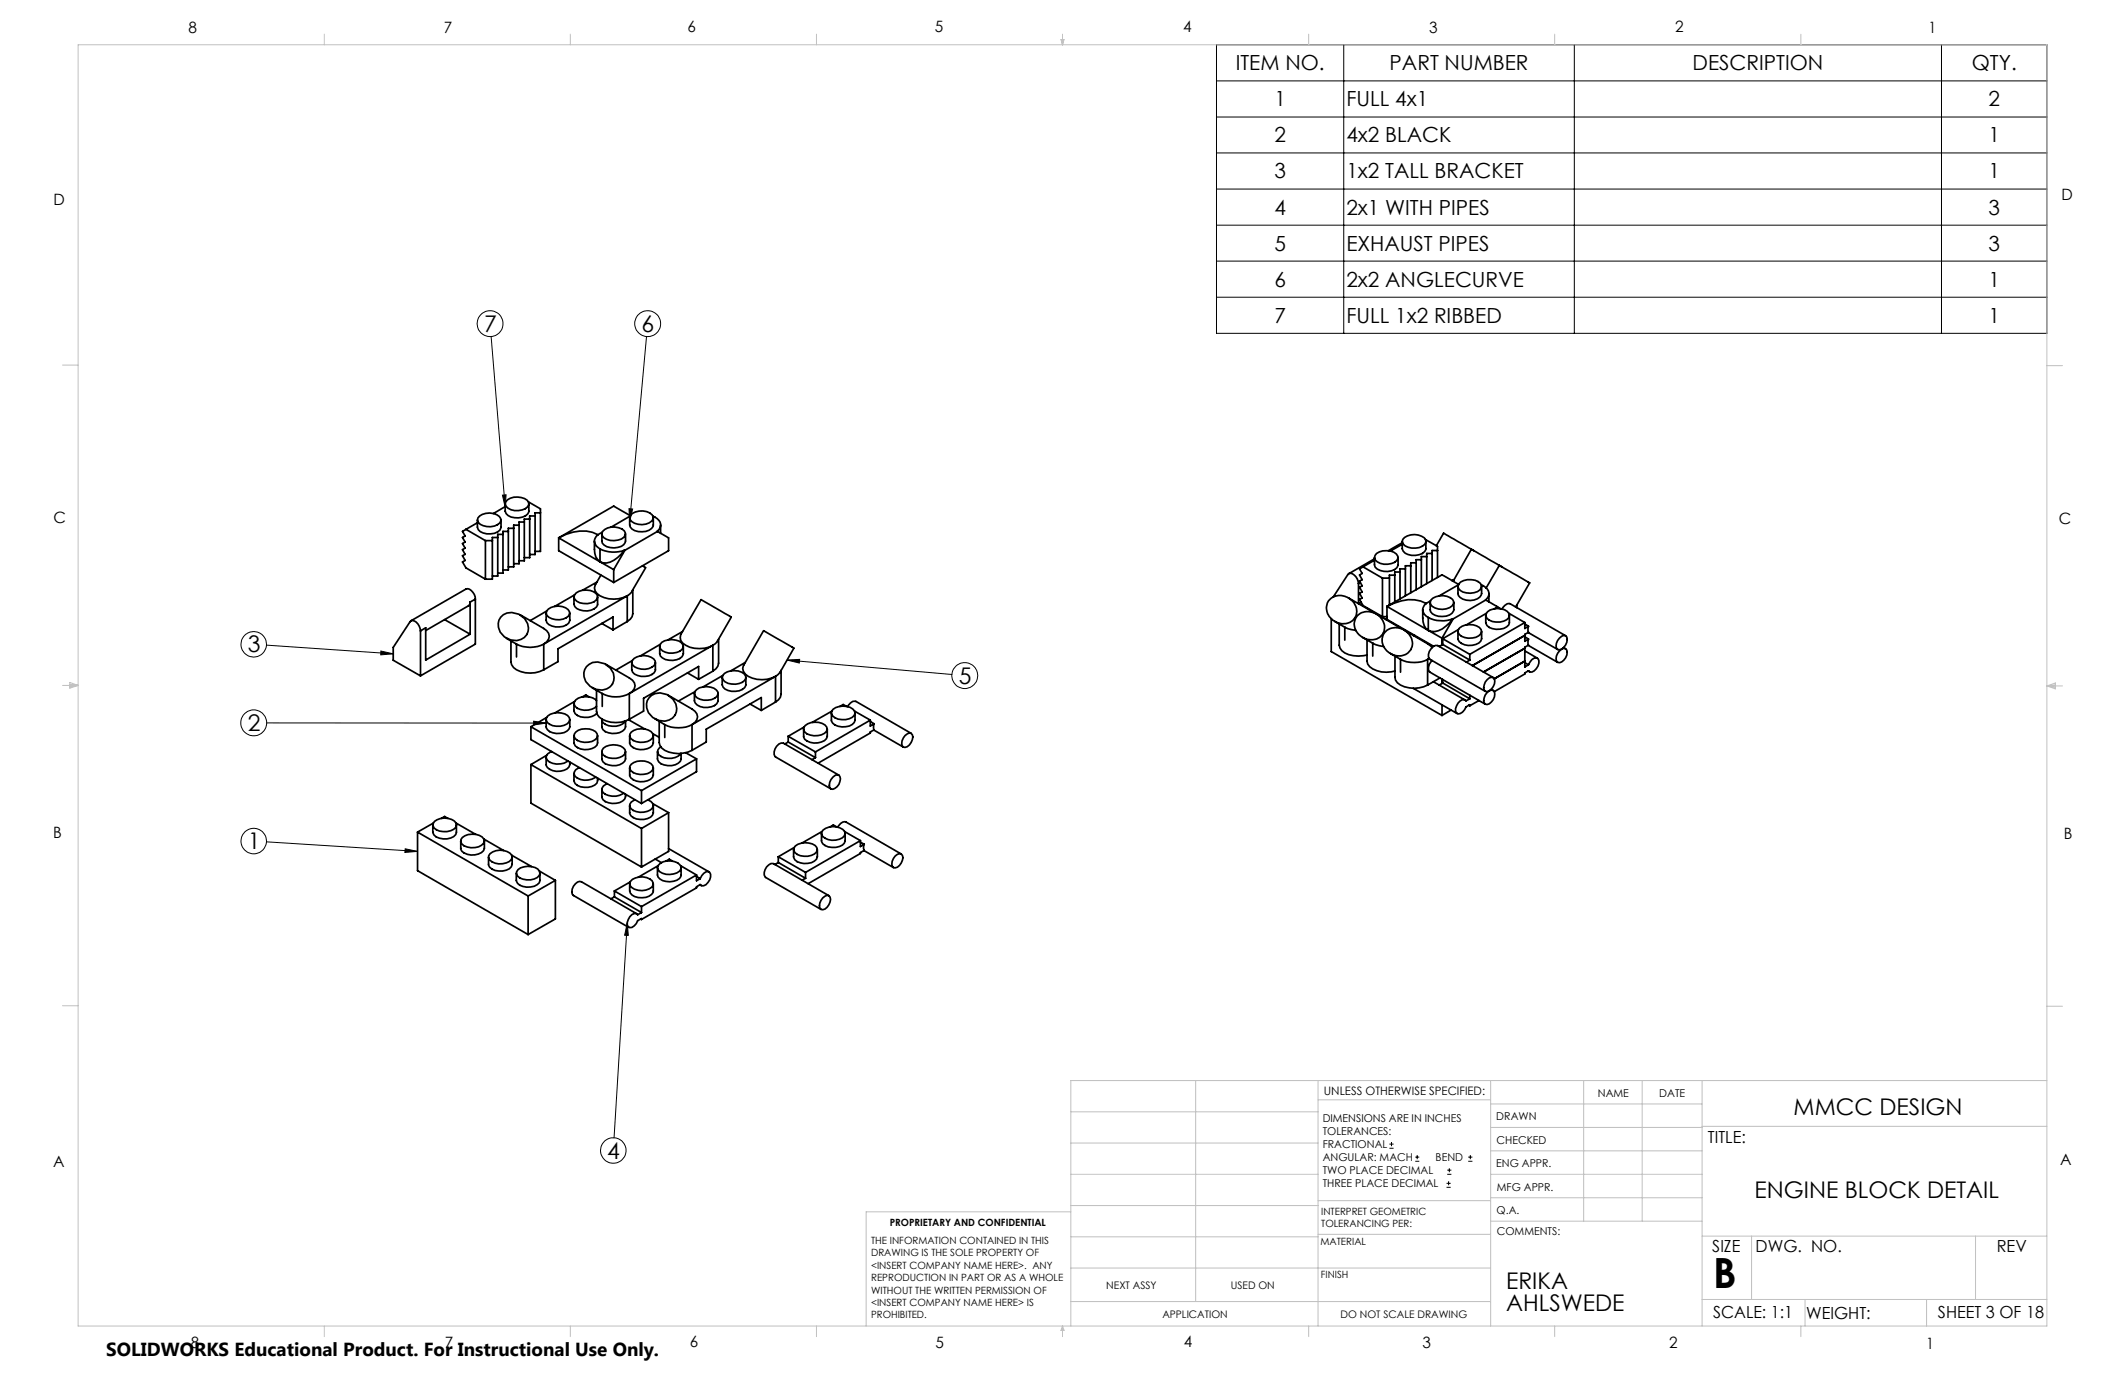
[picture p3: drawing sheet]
<svg xmlns="http://www.w3.org/2000/svg" width="432mm" height="279mm" viewBox="0 0 432 279" stroke-linecap="round" stroke-linejoin="round" font-family="sans-serif">
<g fill="none" stroke="#000" stroke-width=".2">
<path d="M247.2 9.1h168.7v58.6h-168.7zM247.2 16.4h168.7M273.1 9.1v58.6M319.9 9.1v58.6M394.5 9.1v58.6M247.2 23.8h168.7M247.2 31.1h168.7M247.2 38.4h168.7M247.2 45.8h168.7M247.2 53.1h168.7M99.8 68.4l2.9 34.7M131.4 68.4l-3.4 37.5"/>
<path d="M247.2 60.4h168.7M102.1 100.6l.7-.1-.1 2.6zM127.8 103.4h.8l-.6 2.5zM54.2 131.1l25.7 1.8M77.4 132.3l2.5 .6-2.5 .2zM159.9 134.1l33.5 3M159.9 134.1l2.6-.1-.1 .7zM54.2 146.9h56.8M108.4 146.5l2.6 .4-2.6 .4zM54.2 171.1l30.6 1.9M82.3 172.5l2.5 .5-2.5 .2zM127.5 187.5l-2.7 43.7"/>
<path d="M127.5 187.5l.2 2.6-.8-.1zM282.3 233.3h.9M282.3 232.5h.9M282.8 232.1v.8M287.6 236h.8M287.6 235.1h.8M288 234.7v.8M294.1 238.6h.8M294.1 237.8h.8M294.5 237.4v.8M298.3 236h.9M298.3 235.1h.9"/>
<path d="M298.8 234.7v.8M293.9 241.3h.9M293.9 240.5h.9M294.4 240v.8"/>
<circle cx="99.6" cy="65.8" r="2.62"/>
<circle cx="131.6" cy="65.8" r="2.62"/>
<circle cx="51.6" cy="130.9" r="2.59"/>
<circle cx="196.1" cy="137.3" r="2.63"/>
<circle cx="51.6" cy="146.9" r="2.63"/>
<circle cx="51.6" cy="170.9" r="2.59"/>
<circle cx="124.6" cy="233.8" r="2.59"/>
</g>
<g fill="none" stroke="#c0c0c0" stroke-width=".2">
<path d="M15.9 9.1h400v260.4h-400zM65.9 6.9v2.2M115.9 6.9v2.2M165.9 6.9v2.2M215.6 8h.6l-.3 1.1zM215.7 8l.2 1.1M215.9 6.9v2.2M216 8l-.1 1.1M265.9 6.9v2.2M315.9 6.9v2.2M365.9 6.9v2.2M12.7 74.2h3.2"/>
<path d="M415.9 74.3h3.2M12.7 139.3h3.2M14.2 139.1l1.7 .2M14.2 138.7l1.7 .6-1.7 .5zM15.9 139.3l-1.7 .3M415.9 139.4h3.2M415.9 139.4l1.8-.6v1.2zM415.9 139.4l1.8 .3M417.7 139.2l-1.8 .2M12.7 204.4h3.2M243 219.6v44.9M267.8 219.6v49.9"/>
<path d="M302.9 219.6v49.9M321.8 219.6v28.5M333.7 219.6v28.5M345.9 219.6v49.9M415.9 204.5h3.2M415.9 219.6h-198.3v49.9M217.6 238.6h50.2M217.6 232.3h50.2M217.6 225.9h50.2M267.8 223.5h35.1M302.9 233.9h43M302.9 229.1h43"/>
<path d="M302.9 224.3h43M302.9 238.6h43M345.9 228.9h70M217.6 257.7h85.3M217.6 251.3h50.2M217.6 245h50.2M217.6 246.2h-41.6v23.3M267.8 250.8h35.1M267.8 244h35.1M302.9 248.1h43M302.9 243.4h43M345.9 251.2h70"/>
<path d="M355.9 251.2v12.9M401.4 251.2v12.9M65.9 269.5v2.1M115.9 269.5v2.1M165.9 269.5v2.1M215.9 269.5v2.1M215.9 269.5l.3 .8h-.6zM217.6 264.5h85.3M265.9 269.5v2.1M315.9 269.5v2.1M345.9 264.1h70M365.9 269.5v2.1"/>
<path d="M366.8 264.1v5.4M391.5 264.1v5.4"/>
</g>
<path d="M102.1 100.6l.7-.1-.1 2.6zM127.8 103.4h.8l-.6 2.5zM159.9 134.1l2.6-.1-.1 .7zM127.5 187.5l.2 2.6-.8-.1zM82.3 172.5l2.5 .5-2.5 .2zM108.4 146.5l2.6 .4-2.6 .4zM77.4 132.3l2.5 .6-2.5 .2z" fill="#000"/>
<g fill="none" stroke="#000" stroke-width=".35">
<path d="M94.7 107.6l3.9 2.3M94.7 107.6l-.7 .4 .5 .9-.5 .3 .5 .9-.5 .4 .5 .9-.5 .3 .5 .9-.5 .3 .5 1-.5 .3 .7 1.2 3.9 2.3M97 105.7v1.4a1.38 1.38 0 0 0 1.2 1.2 3.6 3.6 0 0 0 3.4-.6l.2-.6v-1.4M97 106.2l-2.3 1.4M97.5 104.8a3.1 3.1 0 0 1 4.2 .6 1.32 1.32 0 0 1-1.2 1.5 3.4 3.4 0 0 1-3.3-.7l-.2-.5 .1-.5zM98.6 109.9h1.4M98.6 109.9v7.8M101.1 109.2h-1.1v8.5h-1.4M102.2 108.6h-1.1v8.5h-1.1M102.7 102.4v1.5a1.67 1.67 0 0 0 1.9 1.3 2.76 2.76 0 0 0 2.9-1.2v-1.6M102.7 102.9l-2.4 1.5M103.1 101.6a3.6 3.6 0 0 1 4 .1l.3 .4a1.38 1.38 0 0 1-1.3 1.5 2.66 2.66 0 0 1-3.4-1.2l.1-.4z"/>
<path d="M103.3 108h-1.1v8.5h-1.1M104.4 107.4h-1.1v8.4h-1.1M105.5 106.7h-1.1v8.5h-1.1M106.5 106.1h-1v8.4h-1.1M107.4 102l2.4 1.4v8.6h-1.1M107.6 105.5h-1.1v8.4h-1M108.7 104.8h-1.1v8.5h-1.1M109.8 104.2h-1.1v8.5h-1.1M113.5 109.3v2.6l11.2 6.5M113.5 109.3l8.4 4.9M120.8 110a4.9 4.9 0 0 0 .7 3.7l.4 .5M121.3 118.3l-2.9 1.6"/>
<path d="M121.5 108.7a1.62 1.62 0 0 0-.7 1.5 1.62 1.62 0 0 0 1.1 1.3M121.5 108.7a8.2 8.2 0 0 0-8 .6M121.9 111.5a6.3 6.3 0 0 0 5 .3M121.9 114.2l2.8 1.5M121.9 111.5v2.7M122.1 116.9l-1.1 1.9a1.56 1.56 0 0 0 .9 2.3 6.1 6.1 0 0 0 5.6 0M122.3 108.5v1.5a1.71 1.71 0 0 0 1.7 1.3 2.99 2.99 0 0 0 3-1.1l.1-1.7M122.3 108.2l-.8 .5M122.4 108a3.2 3.2 0 0 1 4.5-.1 1.06 1.06 0 0 1-.6 1.6 3.2 3.2 0 0 1-3.9-.6l-.1-.5zM124.7 115.7v2.7M126.9 111.8a5.1 5.1 0 0 1-4.4 2.6l-.6-.2M126.9 111.8h.1"/>
<path d="M127 111.8l-2.3 3.9M128 105.2v1.5a1.78 1.78 0 0 0 1.7 1.3 2.92 2.92 0 0 0 3-1l.1-1.8M128 104.9l-3.9 2.2M128.1 104.8l-3.4-2-11.2 6.5M128.5 104.3a3.4 3.4 0 0 1 4 .3l.2 .4a1.54 1.54 0 0 1-1.5 1.5 3.2 3.2 0 0 1-3.1-.9l-.1-.4 .1-.5zM128.6 119.8v4.9l-.2 .6-.9 1M130.6 115l.6 .3M131.2 115.4l-2.8 4.8M132.7 104.9a1.94 1.94 0 0 1 1.4 2.3l-.5 .8M133.6 108l2.3 1.3v2.6l-11.2 6.5M133.6 108l-6.6 3.8M134.2 106.7v1.7"/>
<path d="M276 118.6a2.05 2.05 0 0 0-1.9-2.1l-3.2 4.8M276 118.6v4.1l.6-.3M276.4 118.4l-.4 .2M277 115.2l3.9 2.3M277 115.2l-.7 .4 .5 .9-.5 .3 .5 1-.5 .3 .5 .9-.5 .3 .5 1-.5 .3 .5 .9-.5 .3 .7 1.2 3.9 2.3M279.3 113.3v1.5a1.26 1.26 0 0 0 1.2 1.1 2.86 2.86 0 0 0 3.6-1v-1.6M279.3 113.6l-5.2 3M279.3 113.8l-2.3 1.4M279.7 112.5a3.6 3.6 0 0 1 4 .1l.3 .4a1.32 1.32 0 0 1-1.2 1.5 3.2 3.2 0 0 1-3.4-.7l-.1-.5 .1-.4zM280.9 117.5h1.4M280.9 117.5v7.8M283.4 116.9h-1.1v6"/>
<path d="M284.5 116.2h-1.1v6.1M284.9 110v1.5a1.46 1.46 0 0 0 1.2 1.2 2.99 2.99 0 0 0 3.6-1v-1.7M284.9 110.3l-2.8 1.6M284.9 110.6l-2.4 1.4M285.4 109.2a3.5 3.5 0 0 1 4 .1l.3 .4a1.39 1.39 0 0 1-1.3 1.6 3.4 3.4 0 0 1-3.3-.8l-.2-.4 .1-.5zM285.6 115.6h-1.1v6.1M286.7 115h-1.1v6.1M287.8 114.4h-1.1v6M288.8 113.7h-1v6.1M289.7 109.6l2.4 1.4v6.3M289.9 113.1h-1.1v6.1M291 112.5h-1.1v6.1"/>
<path d="M291.9 110.9l1.5-2.5 6.1 3.5M292.1 111.9h-1.1v6M295.4 117.9l-.3 .1M295.5 117.8l-.4 .2M296.3 119.2v1.4a1.78 1.78 0 0 0 1.7 1.4 2.42 2.42 0 0 0 3.1-1.4v-1.4M296.3 118.9l-3.8 2.2M296.4 118.8l-3.4-2-11.2 6.4M296.8 118.3a3.6 3.6 0 0 1 4 .2 1.08 1.08 0 0 1-.6 1.7 3.3 3.3 0 0 1-3.8-.6l-.1-.5 .1-.5zM299 111.6l-3.7 6.5M299 111.6l6.2 3.6M301 118.8l.4 .2a1.64 1.64 0 0 1 .5 2.9M302 119.5l2.7-4.6 6.1 3.5-2.8 5"/>
<path d="M85.4 128.2a2.05 2.05 0 0 0-1.9-2.1l-3.6 5.5v2.6l5.5 3.1M85.4 128.2l1.1-.6v6.5l9-5.2M85.4 128.2v9.1M90.3 125.9l5.2 3M95.5 122.3v.5l-.3 .3-8.7 5M95.5 122.3v6.6M96.6 121.7a1.84 1.84 0 0 0-1.9-2l-11.2 6.5M96.6 121.7l-1.1 .6M96.6 121.7v9.2l-11.2 6.4M101.7 125.4a3.3 3.3 0 0 1 3.8-.5 3.3 3.3 0 0 1 1.8 3.4 2.65 2.65 0 0 1-3.5 1.7 3 3 0 0 1-2.1-4.6zM102.9 129.7l2.1 1.2M103.8 130.2v4.3a2.39 2.39 0 0 0 2 2 6.1 6.1 0 0 0 4.7-.4"/>
<path d="M105 130.9a6.1 6.1 0 0 0 5.5 0M105 130.9v2.6M105.7 124.9l4.8 2.8a1.68 1.68 0 0 1 1.1 1.6 1.68 1.68 0 0 1-1.1 1.6M110.5 130.9v5.2M111 124.6v1.4a1.25 1.25 0 0 0 1.1 1.2 3.6 3.6 0 0 0 3.4-.6l.3-.6v-1.4M111.1 124.2l-3.4 1.9M111.4 123.8a3.1 3.1 0 0 1 4.3 .5 1.32 1.32 0 0 1-1.3 1.5 3.4 3.4 0 0 1-3.3-.7l-.1-.5 .1-.5zM116.6 121.3v1.5a1.39 1.39 0 0 0 1.2 1.1 2.93 2.93 0 0 0 3.6-1v-1.6M116.7 120.9l-4 2.3M117.1 120.5a3.6 3.6 0 0 1 4 .1l.3 .4a1.38 1.38 0 0 1-1.3 1.5 2.66 2.66 0 0 1-3.5-1.1l.1-.5zM119.2 135.5a3.2 3.2 0 0 1 4.1-.4 3.2 3.2 0 0 1 1.1 4 3.3 3.3 0 0 1-4 .7 3.3 3.3 0 0 1-1.6-3.7zM120.3 139.8l2.1 1.1"/>
<path d="M122.3 126.7l2.3 1.3M123.1 135l4.8 2.8a1.66 1.66 0 0 1 1.1 1.5 1.66 1.66 0 0 1-1.1 1.6M124.6 128v-2.6l-11.2 6.4v2.6l-2.9 1.7M127.5 121.1l-17 9.8M127.5 121.1v5.2M127.5 126.3l-2.9 1.7M128.4 134.6v1.5a1.37 1.37 0 0 0 1.2 1.2 2.85 2.85 0 0 0 3.6-1.1v-1.6M128.4 120.2l-.9 .9M128.5 134.2l-3.4 2M128.8 133.8a3.2 3.2 0 0 1 4.3 .5 1.38 1.38 0 0 1-1.3 1.6 3.4 3.4 0 0 1-3.2-.8l-.2-.4 .1-.5zM134.1 131.3v1.5a1.31 1.31 0 0 0 1.1 1.2 2.91 2.91 0 0 0 3.6-1l.1-1.7M134.1 131l-4 2.3"/>
<path d="M134.5 130.5a3.6 3.6 0 0 1 4 .1l.3 .5a1.32 1.32 0 0 1-1.3 1.5 3.2 3.2 0 0 1-3.3-.8l-.1-.4 .1-.4zM138.7 128.3l-2.9 1.7M139.7 136.7l2.3 1.3M142 138v-2.6l-11.2 6.5v2.6l-2.9 1.7M144.9 131.1l-17 9.8M144.9 131.1v5.3M144.9 136.4l-2.9 1.6M146 129.9v4.9l-.1 .6-1 1M146.8 137.7v1.4a1.39 1.39 0 0 0 1.1 1.2 2.88 2.88 0 0 0 3.7-1v-1.6M146.9 137.3l-4.1 2.3M147.2 136.8a3.6 3.6 0 0 1 4 .1l.3 .5a1.38 1.38 0 0 1-1.3 1.5 2.63 2.63 0 0 1-3.4-1.2l.1-.4zM148.6 125.4l-6.1-3.6-4.1 7a1.63 1.63 0 0 0 .9 2.3 6 6 0 0 0 5.6 0"/>
<path d="M148.6 125.4l-2.9 5-.8 .7M151.4 134.6l-2.9 1.7M155.2 128.2l-4.1 6.9a1.56 1.56 0 0 0 .9 2.3 6.1 6.1 0 0 0 5.6 0M155.2 128.2l6.1 3.5M157.6 137.4l-17 9.8M157.6 137.4v5.3M158.7 136.2v4.9l-.1 .6-1 1M161.3 131.7l-2.8 4.9-.9 .8M270.4 121.6a3.3 3.3 0 0 1 3.7 0 3.3 3.3 0 0 1 1.5 3.4 3.1 3.1 0 0 1-5.1 .7 2.73 2.73 0 0 1-.1-4.1zM270.5 125.7v6.7l22.5 13M271.2 126.3l2.1 1.2M272.1 126.8v4.3a2.39 2.39 0 0 0 2 1.9 7.1 7.1 0 0 0 3.7 .1"/>
<path d="M273.3 127.5l.6 .2 1.6 .4M273.3 127.5v2.6M274 121.5l5.1 3M275.8 125.1a3.3 3.3 0 0 1 3.9-.3 3.3 3.3 0 0 1 1.5 3.5 3.1 3.1 0 0 1-5 .7 2.81 2.81 0 0 1-.4-3.9zM276.9 129.5l2 1.2M277.8 130.1v4.2a2.38 2.38 0 0 0 2 2 6.2 6.2 0 0 0 3.7 0M278.9 130.7l1.3 .5 .9 .1M278.9 130.7v2.6M279.6 124.7l4.8 2.8M280.9 125.3h.9M281.5 128.4a3.3 3.3 0 0 1 3.8-.4 3.3 3.3 0 0 1 1.6 3.5 3.1 3.1 0 0 1-5.4 .4 2.63 2.63 0 0 1 0-3.5zM281.8 125.9l9.5 5.4"/>
<path d="M281.8 123.2v2.7M281.8 123.2l8.4 4.9M281.8 125.7l-.2 .1M281.8 125.9h-.1M282.5 132.8l2.1 1.2M283.5 133.3v4.3a2.28 2.28 0 0 0 1.9 2 6 6 0 0 0 4.7-.4M284.6 134a6.3 6.3 0 0 0 5.5 0M284.6 134v2.6M285.3 128l4.8 2.8 .9 .8M287.2 139.9l8.9 5.1M287.3 129l-.1 .1M287.5 129.1l-.2 .1"/>
<path d="M289.1 123.9a5.3 5.3 0 0 0 .6 3.8l.5 .4M289.8 122.6a1.6 1.6 0 0 0-.7 1.6 1.6 1.6 0 0 0 1.1 1.3M289.8 122.6a7.2 7.2 0 0 0-6.5 0l-1.5 .6M290.1 134v5.2M290.2 125.5a6.3 6.3 0 0 0 5 .2M290.2 128.1l2.8 1.6M290.2 125.5v2.6M290.4 133.8l-.3 .2M290.6 122.4v1.5a1.69 1.69 0 0 0 1.7 1.3 2.92 2.92 0 0 0 3-1l.1-1.8M290.7 122.1l-.9 .5M290.8 121.9a3.3 3.3 0 0 1 4.4-.1 1.06 1.06 0 0 1-.6 1.7 3.2 3.2 0 0 1-3.9-.7l-.1-.4zM291 134.2a1.74 1.74 0 0 0-.4 2.4l11.2 6.5"/>
<path d="M291.3 138.5l6.4 3.7M292.6 137.8l-2.5 1.4M293 129.7v1.3M293 138v.9M293.2 138.8l5.5 3.2M293.2 129.8v1.2M293.2 138.1v.7M293.2 138.8l-.7 .4M293.2 129.8l5.5 3.2M293.2 131l5.5 3.1M293.2 131l-.7 .4M295.2 125.7a4.9 4.9 0 0 1-4.4 2.6l-.6-.2"/>
<path d="M295.2 125.7l.1 .1M295.3 125.8l-2.3 3.9M296.3 128.3v1.5a2.32 2.32 0 0 0 2.9 1.3 1.87 1.87 0 0 0 1.9-1.3v-1.5M296.4 127.9l-3.2 1.9M296.6 127.6a3.3 3.3 0 0 1 4.4 .3 1.25 1.25 0 0 1-1.1 1.6 2.99 2.99 0 0 1-3.6-1v-.5zM298.7 133v1.1M298.7 134.1l-.7 .4M301.9 125v1.5a1.5 1.5 0 0 0 1.3 1.2 3.4 3.4 0 0 0 3.4-.7l.1-.4v-1.6M301.9 121.9l2.3 1.3v.2M301.9 121.9l-6.6 3.9M302 124.6l-4 2.4M302.2 138.1l.4-.3 .4-.2 .4 .1a1.89 1.89 0 0 1-.8 2.7l-.4 .1h-.4a1.65 1.65 0 0 1 .4-2.4z"/>
<path d="M302.3 124.3a3.3 3.3 0 0 1 4.3 .3 1.17 1.17 0 0 1-1.1 1.6 3.6 3.6 0 0 1-3.3-.5l-.3-.5 .1-.5zM302.5 120.6v1.7M303.4 137.7l-11.2-6.5a1.15 1.15 0 0 0-1.4 .6 1.6 1.6 0 0 0-.2 2.2l11.2 6.5M303.6 123.7l.7-.4 .7 .4M305.2 123.8a1.65 1.65 0 0 1 1.7-1.1l11.2 6.5M306.6 124.6l3.2 1.9M308.2 122.9v.6M309.8 132.3l2.6 1.4M309.8 134.3l-6.2 3.6M309.8 126.5v1.2l.8-.5M309.8 134.7l.8 .4M309.8 129.1l-10.6 6.2"/>
<path d="M309.8 131.7l-8.4 4.9M309.8 129.4l.8 .5M309.8 126.5l-11.1 6.5M309.8 126.8l.8 .4M310.5 136.3l.3 .2M310.5 131.1l6 3.5M310.5 128.5l6 3.5M310.6 135.1a1.87 1.87 0 0 1 1.6-1.4 1.07 1.07 0 0 1 .3 1.6 1.75 1.75 0 0 1-1.6 1.3l-.3-.3-.8 .4v.2l-6.2 3.6M310.6 129.9l-.1 .5 .1 .7-.8 .4v4l.8-.4M310.6 127.2l-.1 .6 .1 .7-.8 .4v1.4l.8-.4M316.9 132.3l.8-.6 .4 .1a1.89 1.89 0 0 1-1.2 2.9l-.4-.1a1.61 1.61 0 0 1 .4-2.3zM316.9 129.6l.8-.5 .4 .1a1.91 1.91 0 0 1-1.2 2.8h-.4a1.61 1.61 0 0 1 .4-2.4z"/>
<path d="M317.7 131.6l.4 .2M107.9 155.4l22.5 12.9M107.9 147.7v2.6l22.5 13M107.9 155.4v7.8l22.5 13M107.9 147.7l22.5 13M111 153.9v1.5a2.32 2.32 0 0 0 2.9 1.3 1.87 1.87 0 0 0 1.9-1.3v-.5M111 146.2v1.5a1.5 1.5 0 0 0 1.3 1.2 2.66 2.66 0 0 0 3.5-1.2v-1.5M111.1 153.5l-3.2 1.9M111.1 145.8l-3.2 1.9M111.3 145.5a3.3 3.3 0 0 1 4.4 .3 1.22 1.22 0 0 1-1.1 1.6 2.88 2.88 0 0 1-3.6-1v-.5zM112.1 152.7a1.18 1.18 0 0 0-.9 1.8 3.4 3.4 0 0 0 4.2 .1M116.6 157.2v1.4a1.48 1.48 0 0 0 1.4 1.3 3.4 3.4 0 0 0 3.3-.8l.1-1"/>
<path d="M116.6 149.5v1.5a2.32 2.32 0 0 0 2.9 1.3 1.87 1.87 0 0 0 1.9-1.3v-1.5M116.6 142.9v1.5a1.48 1.48 0 0 0 1.4 1.3 3.4 3.4 0 0 0 3.3-.8M116.7 142.6l-4 2.3M117 148.8a3.6 3.6 0 0 1 4-.1 .98 .98 0 0 1-.1 1.7 3.4 3.4 0 0 1-4-.3l-.2-.5v-.4zM117.7 156a1.11 1.11 0 0 0-1 .9 1.11 1.11 0 0 0 .6 1.2 3.5 3.5 0 0 0 3.7-.2M118.4 141.6l.6-.4 .7 .4M121.2 140.3v4.3a2.38 2.38 0 0 0 2 1.9 6 6 0 0 0 4.7-.3M121.2 142.4a3.3 3.3 0 0 0-4.2-.2l-.3 .5a1.32 1.32 0 0 0 1.3 1.5 3.5 3.5 0 0 0 3.2-.7M122.3 152.7v1.5a1.38 1.38 0 0 0 1.3 1.2 2.71 2.71 0 0 0 3.5-1.1v-1.6M122.3 146.2v1.5a1.38 1.38 0 0 0 1.3 1.2 2.71 2.71 0 0 0 3.5-1.2v-1.2M122.3 146.1a1.37 1.37 0 0 0 1.3 1.4 3.1 3.1 0 0 0 3.4-1M122.4 140.9a6 6 0 0 0 5.5 0"/>
<path d="M122.4 140.9v2.6M122.6 152a3.3 3.3 0 0 1 4.4 .3 1.22 1.22 0 0 1-1.1 1.6 3.6 3.6 0 0 1-3.4-.5l-.2-.5v-.5zM123.4 159.2a1.21 1.21 0 0 0-.9 1.8 3.4 3.4 0 0 0 4.2 .1M127.7 146.3l3.3 1.8M127.9 140.9v5.3M128 156v1.5a2.32 2.32 0 0 0 2.8 1.3 1.87 1.87 0 0 0 2-1.3v-1.5M128 149.5v1.5a2.32 2.32 0 0 0 2.8 1.3 1.87 1.87 0 0 0 2-1.3v-1.5M128.3 155.3a3.3 3.3 0 0 1 4.3 .3 1.25 1.25 0 0 1-1 1.6 2.99 2.99 0 0 1-3.6-1v-.5zM128.3 148.8a3.3 3.3 0 0 1 4.3 .3 1.25 1.25 0 0 1-1 1.6 2.99 2.99 0 0 1-3.6-1.1v-.4zM132.4 141.3a3.3 3.3 0 0 1 3.8 .2 3.3 3.3 0 0 1 1 3.8 3.3 3.3 0 0 1-4 .8 3.3 3.3 0 0 1-1.7-3.7zM132.6 149.1l1.3 .7M133.1 146.1l2 1.1"/>
<path d="M133.6 152.7v1.5a1.5 1.5 0 0 0 1.3 1.2 3.2 3.2 0 0 0 3.4-.7l.1-.4v-1.2M133.9 146.6v4.3a2.39 2.39 0 0 0 2 1.9 6.1 6.1 0 0 0 4.7-.3M134.3 151.8a1.04 1.04 0 0 0-.7 .9 1.04 1.04 0 0 0 .7 1 3.3 3.3 0 0 0 4-.6M135.1 147.2a6.4 6.4 0 0 0 5.5 0M135.1 147.2v2.7M135.8 141.3l4.8 2.8a1.68 1.68 0 0 1 1.1 1.6 1.68 1.68 0 0 1-1.1 1.5M139.3 153l2.2 1.2M140.6 147.2v5.3M141.1 140.9v1.5a2.16 2.16 0 0 0 2.7 1.4 2 2 0 0 0 2.1-1.4v-1.5M141.2 140.5l-3.3 2M141.5 154.2v2.6l-11.1 6.5M141.5 154.2l-11.1 6.5"/>
<path d="M141.6 140.1a3.2 3.2 0 0 1 4.3 .5 1.39 1.39 0 0 1-1.3 1.6 3.4 3.4 0 0 1-3.3-.8l-.2-.4 .1-.5zM152.4 143.1l2.3 1.3M154.7 144.4v-2.7l-11.2 6.5v2.6l-2.9 1.7M157.6 142.7l-2.9 1.7M160.2 149.6v1.2M160.2 149.6l5.5 3.2M160.2 150.8l5.5 3.2M160.2 150.8l-.7 .4M163.3 148.1v1.5a1.38 1.38 0 0 0 1.3 1.2 3.4 3.4 0 0 0 3.3-.7l.2-.5v-1.5M163.4 147.7l-3.2 1.9M163.6 147.4a3.3 3.3 0 0 1 4.4 .3 1.24 1.24 0 0 1-1.1 1.6 3.5 3.5 0 0 1-3.4-.6l-.2-.4v-.5zM165.7 152.8v1.2"/>
<path d="M165.7 154l-.7 .4M168.9 144.9v1.4a1.5 1.5 0 0 0 1.4 1.3 2.66 2.66 0 0 0 3.4-1.2v-1.5M169.1 144.5l-4.1 2.3M169.2 157.9l.5-.3 .4-.2 .4 .1a1.98 1.98 0 0 1-1.3 2.9l-.4-.1a1.65 1.65 0 0 1 .4-2.4zM169.3 144.1a3.3 3.3 0 0 1 4.3 .4 1.22 1.22 0 0 1-1 1.6 2.88 2.88 0 0 1-3.7-1.1l.1-.4zM170.5 157.5l-11.3-6.5a1.86 1.86 0 0 0-1.6 2.8l11.2 6.5M170.7 143.5l.6-.3 .7 .3M172.3 143.6a1.65 1.65 0 0 1 1.6-1.1l11.2 6.5M173.6 144.5l3.2 1.8M176.8 146.3l-11.1 6.5M176.8 146.3v1.2l.8-.4M176.8 146.6l.8 .5"/>
<path d="M177.6 148.3l6 3.5M177.6 147.1l-.1 .7 .1 .5-.8 .4v.2l-10.6 6.2M183.9 149.5l.9-.6 .3 .1a1.38 1.38 0 0 1 0 1.9 1.36 1.36 0 0 1-1.5 .9 1.63 1.63 0 0 1 .3-2.3zM293 143.2v2.2M294.9 144.3l-1.9 1.1M298.5 143.3l.2 .1M298.7 142l-.8 .4-.3-.2a1.96 1.96 0 0 0-1.6 2.7 1.15 1.15 0 0 0 1.6-.7l.3-.5 .8-.5v.2M298.7 141.3v.7M300.5 142.3l-1.8 1.1M302.2 140.7l.4-.3 .4-.2 .4 .1a1.91 1.91 0 0 1-1.2 2.9l-.4-.1a1.65 1.65 0 0 1 .4-2.4zM303 140.1l.4 .2M84.8 169.1l22.5 13"/>
<path d="M84.8 169.1v7.8l22.5 13M87.9 167.6v1.5a1.5 1.5 0 0 0 1.4 1.2 3.2 3.2 0 0 0 3.3-.7l.1-.4v-1.6M88.1 167.3l-3.3 1.8M88.3 166.9a3.3 3.3 0 0 1 4.3 .3 1.17 1.17 0 0 1-1 1.6 3.6 3.6 0 0 1-3.4-.6l-.2-.4v-.5zM89.7 166.3l.6-.4 .7 .4M92.7 167.3l4 2.2M93.6 170.9v1.5a1.38 1.38 0 0 0 1.4 1.2 3.4 3.4 0 0 0 3.2-.7l.2-.5v-1.5M93.9 170.2a3.3 3.3 0 0 1 4.4 .3 1.24 1.24 0 0 1-1.1 1.6 3.5 3.5 0 0 1-3.4-.6l-.2-.4 .1-.5zM98.3 170.5l4 2.3M99.3 174.2v1.4a1.48 1.48 0 0 0 1.3 1.3 3.4 3.4 0 0 0 3.3-.8l.2-.4v-1.5M99.6 173.5a3.3 3.3 0 0 1 4.4 .2 1.22 1.22 0 0 1-1.1 1.6 2.88 2.88 0 0 1-3.6-1v-.4zM104 173.8l4 2.3"/>
<path d="M104.9 177.4v1.5a1.5 1.5 0 0 0 1.4 1.2 3.4 3.4 0 0 0 3.3-.7l.1-.5v-1.5M105.3 176.7a3.6 3.6 0 0 1 4-.1l.3 .4a1.19 1.19 0 0 1-1.1 1.6 2.91 2.91 0 0 1-3.5-1v-.5zM109.6 177l3.3 1.9M112.9 178.9l-5.6 3.2M112.9 178.9v7.8l-5.6 3.2M122.3 160.4v1.5a1.38 1.38 0 0 0 1.3 1.2 2.67 2.67 0 0 0 3.5-1.2v-.5M128 179.6v1.4a1.78 1.78 0 0 0 1.7 1.4 2.92 2.92 0 0 0 3-1.1l.1-1.7M128 163.7v1.4a1.48 1.48 0 0 0 1.3 1.3 3.4 3.4 0 0 0 3.3-.7l.2-.5v-1.5M128.1 179.2l-3.3 1.8M128.5 178.7a3.4 3.4 0 0 1 4 .3l.2 .4a1.48 1.48 0 0 1-1.5 1.5 3.2 3.2 0 0 1-3.1-.9l-.1-.5 .1-.4zM129 162.5a1.18 1.18 0 0 0-.8 1.8 3.3 3.3 0 0 0 4.4-.1l.2-.5a1.51 1.51 0 0 0-1.1-1.2M130.4 160.7v2.6"/>
<path d="M130.4 168.3v7.9M132.6 163.3l3.3 1.8M133.1 174.6l1.3 .7M133.6 176.3v1.5a2.52 2.52 0 0 0 3.3 1.3 1.52 1.52 0 0 0 1.5-1.3v-1.5M133.7 175.9l-4 2.4M134.2 175.4a3.4 3.4 0 0 1 3.9 .3l.3 .4a1.48 1.48 0 0 1-1.5 1.5 3 3 0 0 1-3.2-.9l-.1-.5zM135.3 175l.7-.4 .7 .4M135.9 172.4l8.2 4.8M135.9 165.1v7.9l-5.5 3.2M135.9 165.1l-5.5 3.2M138.3 175.9l3.2 1.9M141.5 177.8l-11.1 6.4"/>
<path d="M141.5 177.8v1.2l.8-.5M141.5 178.1l.8 .4M142.2 179.8l.3 .2M142.3 178.5a2 2 0 0 1 1.6-1.4 1.1 1.1 0 0 1 .3 1.7 1.65 1.65 0 0 1-1.6 1.2l-.3-.3-.8 .5v.2l-11.1 6.4M158.2 174.1l5.5 3.2M158.2 174.1v1.2M158.2 175.3l5.5 3.2M158.2 175.3l-.8 .4M161.3 172.6v1.5a1.49 1.49 0 0 0 1.3 1.2 3.4 3.4 0 0 0 3.3-.7l.2-.5v-1.5M161.4 172.2l-3.2 1.9M161.6 171.9a3.3 3.3 0 0 1 4.4 .3 1.22 1.22 0 0 1-1.1 1.6 2.85 2.85 0 0 1-3.6-1v-.5zM163.7 177.3v1.2"/>
<path d="M163.7 178.5l-.7 .4M166.9 169.4v1.4a1.48 1.48 0 0 0 1.4 1.3 3.4 3.4 0 0 0 3.3-.8l.1-.4v-1.5M167 169l-4 2.3M167.3 168.7a3.3 3.3 0 0 1 4.3 .2 1.22 1.22 0 0 1-1 1.6 2.93 2.93 0 0 1-3.7-1l.1-.4zM168.7 168l.6-.4 .7 .4M170.2 168.1a1.66 1.66 0 0 1 1.7-1.1l11.2 6.5M171.6 169l3.2 1.8M174.8 170.8l-11.1 6.5M174.8 170.8v1.2l.8-.4M174.8 171.1l.8 .5M175.5 172.8l6 3.5M175.6 171.6l-.1 .5 .1 .7-.8 .4v.2l-10.6 6.2"/>
<path d="M181.9 174l.5-.4 .4-.1h.3a1.34 1.34 0 0 1 0 1.9 1.36 1.36 0 0 1-1.6 .9 1.62 1.62 0 0 1 .4-2.3zM107.3 182.1v7.8M124.8 181l5.6 3.2M124.8 182.2l5.6 3.2M124.8 181v1.2M124.8 182.2l-.7 .4M129.4 185.7l-11.3-6.5a1.91 1.91 0 0 0-1.9 2l.1 .5 .2 .3 11.3 6.5M130.2 186.8h.2M130.4 185.4l-.8 .5-.3-.3a1.92 1.92 0 0 0-1.6 2.7 1.15 1.15 0 0 0 1.6-.6l.3-.6 .8-.4v.1M130.4 184.2v1.2M167.2 182.5l.9-.6 .3 .1a1.38 1.38 0 0 1 0 1.9 1.36 1.36 0 0 1-1.6 .9 1.63 1.63 0 0 1 .4-2.3zM168.4 182l-11.2-6.5a1.87 1.87 0 0 0-1.9 2.3l.3 .5 11.2 6.5"/>
</g>
<text font-size="8.5" x="348.1" y="261.8">B</text>
<g font-size="4.7">
<text x="98.4" y="67.4">7</text>
<text x="130.4" y="67.4">6</text>
<text x="50.4" y="132.5">3</text>
<text x="194.8" y="138.9">5</text>
<text x="50.4" y="148.5">2</text>
<text x="50.4" y="172.5">1</text>
<text x="364.5" y="226.5">MMCC DESIGN</text>
<text x="123.4" y="235.5">4</text>
<text x="356.5" y="243.5">ENGINE BLOCK DETAIL</text>
<text x="306" y="261.9">ERIKA</text>
<text x="306" y="266.4">AHLSWEDE</text>
</g>
<g font-size="4.2">
<text x="251.1" y="14.3">ITEM NO.</text>
<text x="282.4" y="14.3">PART NUMBER</text>
<text x="343.9" y="14.3">DESCRIPTION</text>
<text x="400.7" y="14.3">QTY.</text>
<text x="259" y="21.6">1</text>
<text x="273.6" y="21.6">FULL 4x1</text>
<text x="404.1" y="21.6">2</text>
<text x="259" y="28.9">2</text>
<text x="273.6" y="28.9">4x2 BLACK</text>
<text x="404.1" y="28.9">1</text>
<text x="259" y="36.3">3</text>
<text x="273.6" y="36.3">1x2 TALL BRACKET</text>
<text x="404.1" y="36.3">1</text>
<text x="259" y="43.6">4</text>
<text x="273.6" y="43.6">2x1 WITH PIPES</text>
<text x="404.1" y="43.6">3</text>
<text x="259" y="50.9">5</text>
<text x="273.6" y="50.9">EXHAUST PIPES</text>
<text x="404.1" y="50.9">3</text>
<text x="259" y="58.2">6</text>
<text x="273.6" y="58.2">2x2 ANGLECURVE</text>
<text x="404.1" y="58.2">1</text>
<text x="259" y="65.6">7</text>
<text x="273.6" y="65.6">FULL 1x2 RIBBED</text>
<text x="404.1" y="65.6">1</text>
</g>
<text font-size="3.8" x="21.6" y="275.5">SOLIDWORKS Educational Product. For Instructional Use Only.</text>
<g font-size="3.4">
<text x="347.1" y="232.3">TITLE:</text>
<text x="347.9" y="254.3">SIZE</text>
<text x="356.7" y="254.4">DWG. NO.</text>
<text x="405.7" y="254.5">REV</text>
<text x="348.1" y="267.9">SCALE: 1:1</text>
<text x="367" y="268">WEIGHT:</text>
<text x="393.8" y="267.9">SHEET 3 OF 18</text>
</g>
<g font-size="3.2">
<text x="38.3" y="6.7">8</text>
<text x="90.2" y="6.7">7</text>
<text x="139.7" y="6.5">6</text>
<text x="190" y="6.5">5</text>
<text x="240.4" y="6.5">4</text>
<text x="290.4" y="6.7">3</text>
<text x="340.4" y="6.5">2</text>
<text x="391.9" y="6.7">1</text>
<text x="10.9" y="41.6">D</text>
<text x="418.9" y="40.7">D</text>
<text x="10.9" y="106.3">C</text>
<text x="418.4" y="106.4">C</text>
<text x="10.8" y="170.2">B</text>
<text x="419.4" y="170.6">B</text>
<text x="10.8" y="237.2">A</text>
<text x="418.6" y="236.8">A</text>
<text x="38.8" y="273.8">8</text>
<text x="90.4" y="273.8">7</text>
<text x="140.2" y="273.8">6</text>
<text x="190.1" y="273.9">5</text>
<text x="240.5" y="273.8">4</text>
<text x="289" y="273.9">3</text>
<text x="339.1" y="273.8">2</text>
<text x="391.4" y="274.1">1</text>
</g>
<text font-size="2.4" x="269" y="222.4">UNLESS OTHERWISE SPECIFIED:</text>
<g font-size="2.2">
<text x="268.8" y="228">DIMENSIONS ARE IN INCHES</text>
<text x="304.1" y="227.7">DRAWN</text>
<text x="324.7" y="222.9">NAME</text>
<text x="337.2" y="222.9">DATE</text>
<text x="268.8" y="230.6">TOLERANCES:</text>
<text x="268.8" y="233.3">FRACTIONAL</text>
<text x="304.1" y="232.6">CHECKED</text>
<text x="268.8" y="236">ANGULAR: MACH</text>
<text x="268.8" y="238.6">TWO PLACE DECIMAL</text>
<text x="291.7" y="236">BEND</text>
<text x="304" y="237.2">ENG APPR.</text>
<text x="268.8" y="241.3">THREE PLACE DECIMAL</text>
<text x="304.2" y="241.9">MFG APPR.</text>
<text x="304.1" y="246.7">Q.A.</text>
<text x="304.1" y="250.9">COMMENTS:</text>
</g>
<g font-size="2.1">
<text x="224.8" y="262">NEXT ASSY</text>
<text x="250.1" y="261.9">USED ON</text>
<text x="236.2" y="267.8">APPLICATION</text>
<text x="272.4" y="267.8">DO NOT SCALE DRAWING</text>
</g>
<g font-size="2">
<text x="180.8" y="249.2">PROPRIETARY AND CONFIDENTIAL</text>
<text x="268.5" y="246.8">INTERPRET GEOMETRIC</text>
<text x="268.5" y="249.4">TOLERANCING PER:</text>
<text x="177" y="252.8">THE INFORMATION CONTAINED IN THIS</text>
<text x="177" y="255.3">DRAWING IS THE SOLE PROPERTY OF</text>
<text x="177" y="257.8">&lt;INSERT COMPANY NAME HERE&gt;. ANY</text>
<text x="268.3" y="252.9">MATERIAL</text>
<text x="177" y="260.3">REPRODUCTION IN PART OR AS A WHOLE</text>
<text x="177" y="262.9">WITHOUT THE WRITTEN PERMISSION OF</text>
<text x="268.4" y="259.7">FINISH</text>
<text x="177" y="265.4">&lt;INSERT COMPANY NAME HERE&gt; IS</text>
<text x="177" y="267.9">PROHIBITED.</text>
</g>
</svg>
